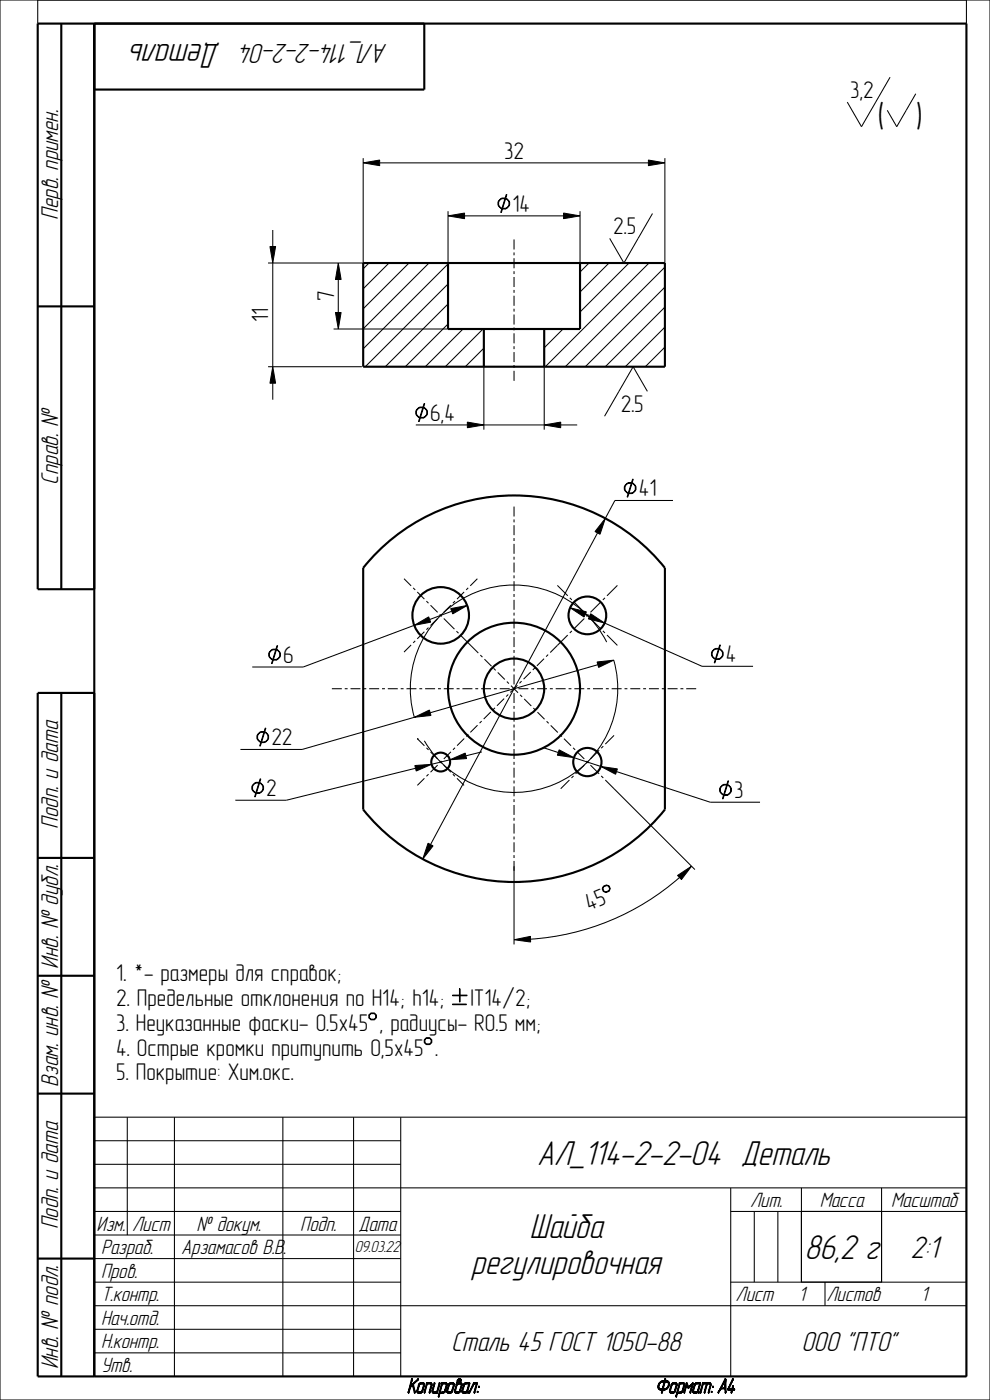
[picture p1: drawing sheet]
<svg xmlns="http://www.w3.org/2000/svg" width="210mm" height="297mm" viewBox="0 0 210 297" stroke-linecap="round" stroke-linejoin="round" font-family="sans-serif">
<g fill="#000">
<path d="M77 34.6l3.5-.6v1.2zM137.5 34l3.5 .6-3.5 .6zM57.3 52.3h1.2l-.6 3.5zM71.8 55.8l.6 3.5h-1.2zM95 45.8l3.5-.6v1.2zM106.2 42.2a1.23 1.23 0 0 1 1.5 .1 1.23 1.23 0 0 1 .3 1.5l-.5 .4-.3 .1v-.1a1.06 1.06 0 0 0 .8-1 1.06 1.06 0 0 0-.8-1h-.7a1.06 1.06 0 0 0-.8 1 1.06 1.06 0 0 0 .8 1v.1a1.18 1.18 0 0 1-.9-1 1.18 1.18 0 0 1 .6-1.1zM106.5 44.2h.7v.1h-.7zM107.4 41.3h.1l-1.1 3.8h-.2zM119.5 45.2l3.5 .6-3.5 .6zM57.9 77.8l.6 3.5h-1.2zM71.2 66.3h1.2l-.6 3.5zM88.8 86.5a1.23 1.23 0 0 1 1.5 .1 1.23 1.23 0 0 1 .2 1.5l-.4 .4-.3 .2v-.2a1.06 1.06 0 0 0 .8-1 1.06 1.06 0 0 0-.8-1h-.7a1.06 1.06 0 0 0-.8 1 1.06 1.06 0 0 0 .8 1v.2a1.18 1.18 0 0 1-.9-1 1.18 1.18 0 0 1 .6-1.2z"/>
<path d="M89.1 88.5h.7v.2h-.7zM89.9 85.6h.2l-1.2 3.8h-.1zM99.1 89.5l3.5 .6-3.5 .6zM115.4 90.1l3.5-.6v1.2zM128.4 110l-1.1 3.3-1.1-.5zM132.6 103a1.24 1.24 0 0 1 1.6-.5 1.24 1.24 0 0 1 .6 1.6l-.5 .5-.3 .1v-.1a1.06 1.06 0 0 0 .8-1 1.06 1.06 0 0 0-.8-1.1h-.7a1.06 1.06 0 0 0-.8 1.1 1.06 1.06 0 0 0 .8 1v.1a1.21 1.21 0 0 1-.7-1.7zM133.3 104.6h.7v.1h-.7zM134.2 101.7h.1l-1.1 3.7h-.2zM57.2 138.3a1.24 1.24 0 0 1 1.6-.5 1.24 1.24 0 0 1 .5 1.7l-.4 .4-.3 .1v-.1a1.06 1.06 0 0 0 .8-1 1.06 1.06 0 0 0-.8-1h-.7a1.06 1.06 0 0 0-.8 1 1.06 1.06 0 0 0 .8 1v.1a1.21 1.21 0 0 1-.7-1.7zM57.9 139.9h.7v.1h-.7zM58.8 137h.1l-1.2 3.8h-.1zM87.9 132.7l3-1.8 .5 1.1z"/>
<path d="M95.6 129.1l3.5-.7-3.1 1.8zM120.9 128.9l3.5 .9-.5 1.1zM125.3 130.2l3 2-3.5-.9zM151.1 138.1a1.24 1.24 0 0 1 1.6-.4 1.24 1.24 0 0 1 .6 1.6l-.5 .4-.3 .2v-.2a1.06 1.06 0 0 0 .8-1 1.06 1.06 0 0 0-.8-1h-.7a1.06 1.06 0 0 0-.8 1 1.06 1.06 0 0 0 .8 1v.2a1.21 1.21 0 0 1-.7-1.8zM151.8 139.7h.7v.2h-.7zM152.7 136.8h.1l-1.2 3.8h-.1zM54.6 155.8a1.24 1.24 0 0 1 1.7-.5 1.24 1.24 0 0 1 .5 1.7l-.4 .4-.3 .1v-.1a1.06 1.06 0 0 0 .8-1 1.06 1.06 0 0 0-.8-1.1h-.7a1.06 1.06 0 0 0-.8 1.1 1.06 1.06 0 0 0 .8 1v.1a1.21 1.21 0 0 1-.8-1.7zM55.4 157.4h.7v.1h-.7zM56.3 154.5h.1l-1.2 3.8h-.1zM87.9 152.2l3.2-1.6 .3 1.2zM126.7 140.4l3.5-.4-3.2 1.6zM53.6 166.6a1.24 1.24 0 0 1 1.6-.5 1.24 1.24 0 0 1 .6 1.6l-.5 .5-.3 .1v-.1a1.06 1.06 0 0 0 .8-1.1 1.06 1.06 0 0 0-.8-1h-.7a1.06 1.06 0 0 0-.8 1 1.06 1.06 0 0 0 .8 1.1v.1a1.21 1.21 0 0 1-.7-1.7z"/>
<path d="M54.3 168.2h.7v.1h-.7zM55.2 165.2h.1l-1.1 3.8h-.2zM88 162.4l3.5-.3-3.2 1.5zM95.4 161.2l3.3-1.4 .3 1.1zM118.6 159.1l3.1 1.6-3.5-.5zM127.4 162.6l3.6 .5-.4 1.2zM153.2 166.5a1.23 1.23 0 0 1 1.5 .2 1.23 1.23 0 0 1 .3 1.4l-.4 .5-.3 .1v-.1a1.06 1.06 0 0 0 .7-1 1.06 1.06 0 0 0-.7-1.1h-.8a1.06 1.06 0 0 0-.7 1.1 1.06 1.06 0 0 0 .7 1v.1a1.18 1.18 0 0 1-.9-1 1.18 1.18 0 0 1 .6-1.2zM153.5 168.6h.8v.1h-.8zM154.4 165.7h.2l-1.2 3.8h-.2zM90.8 178.9l1.1 .5-2.2 2.8zM109 199.4l3.5-.8 .1 1.2zM128 188l.7-.3 .5 .3 .3 .5-.3 .6-.7 .3-.5-.3 .5 .1 .7-.3 .1-.3-.2-.6-.4-.1-.7 .2-.3 .5z"/>
<path d="M127.7 188.6l.2-.1 .2 .6h-.1zM143.7 185.7l3-1.9-2.2 2.8zM78.7 214.9h.7l.4 .4v.6l-.4 .5h-.7l-.5-.5 .5 .3h.7l.3-.3v-.6l-.3-.3h-.7l-.5 .3zM78.2 215.3h.2v.6h-.2zM90.4 220.1h.8l.4 .5v.6l-.4 .4h-.8l-.4-.4 .4 .3h.8l.2-.3v-.6l-.2-.3h-.8l-.4 .3zM90 220.6h.1v.6h-.1zM139.5 294.1l.3-.1v.1zM139.5 294.2l.3-.1v.2zM139.5 294.4h.3zM139.6 294l.2-.2v.2zM139.6 294.5h.3zM139.6 293.8l.3-.1z"/>
<path d="M139.6 294.6h.4zM139.7 293.6l.3-.1zM139.7 294.6h.4zM139.8 293.5l.2-.1zM139.5 294.1h.3zM139.5 294.2l.3 .1-.3 .1zM139.6 294h.2l-.3 .1zM139.6 294.5l.2-.1 .1 .1zM139.5 294.4h.3l-.2 .1zM139.6 293.8h.2l-.2 .2zM139.9 293.3h.4zM139.6 293.8l.3-.2z"/>
<path d="M139.7 293.6h.2l-.3 .2zM139.9 294.8h1.3zM139.8 293.5h.2l-.3 .1zM140 293.2h.5zM139.8 293.5l.3-.2zM139.9 293.3h.2l-.3 .2zM139.8 294.7h.5zM140.2 293.1h1.6zM140.1 294.9l.9-.1zM139.8 294.7h.7zM140.6 294.9l-.1 .5h-.2zM140.3 295.5l.2-.1z"/>
<path d="M140.3 295.5h.2zM140.4 293h1.3zM139.9 293.3l.5-.1zM140.2 294.9l.8-.1zM141.1 293.2l-.4 1.5h-.2zM139.8 294.7h.9zM140.5 292.9h1zM140.3 295.4h.2zM140.5 293.2l1.3-.1zM140.4 294.9l.6-.1zM140.4 294.9h.2l-.3 .5zM139.8 294.7h1.1z"/>
<path d="M140.6 293.2l1.2-.1zM140.6 294.9l.4-.1zM140.8 294.9l.2-.1zM141.2 292.6l-.1 .3h-.2zM140.5 292.9h.6zM140.5 292.9h.4zM140.9 294.7l.6-.1zM141 292.6h.2zM141 292.5h.2zM140.8 293.2l1-.1zM140.8 293.2h.3l-.6 1.5zM140.5 292.9h.8z"/>
<path d="M140.1 294.9l1-.1zM139.9 294.8h1.2zM141.2 294.6l.5-.1zM141 292.6h.2l-.3 .3zM141.1 293.2l.7-.1zM139.8 294.7h1.6zM139.9 294.8l1.5-.1zM141.3 293.2l.5-.1zM141.4 293.2l.4-.1 .1 .1zM141.5 294.4l.3-.1-.4 .2zM141.4 294.5l.4-.2zM140.4 293l1.1-.1z"/>
<path d="M141 294.6h.5zM141.6 294.3l.3-.1-.1 .1zM141.5 293.2h.4zM141.6 293.3h.4zM140.2 293.1l1.5-.1zM141.7 294.1l.2-.1v.2zM141.3 294.5h.4zM141.7 293.3l.3 .1zM141.7 294l.3-.2-.1 .2zM141.8 293.4l.2 .1zM141.8 293.8l.2-.1zM140 293.2l1.8-.1z"/>
<path d="M140 293.2l.2-.1h1.6zM141.8 293.6l.2-.1v.1zM141.8 293.7l.2-.1zM141.6 294.3h.2l-.3 .1zM141.7 294.1l.2 .1-.3 .1zM141.4 293.2h.5zM141.7 294h.2l-.2 .1zM141.8 293.8h.2l-.3 .2zM142.6 293.8l-.4 1.3h-.2zM142 295.2h.3zM142 295.3h.4zM141.8 293.4l.2 .1-.2 .1z"/>
<path d="M141.8 293.6h.2l-.2 .1zM141.8 293.7h.2l-.2 .1zM142 295.4l1.2-.1zM142.1 295.5l1-.1zM142.2 295.5h.8zM142 295.2l.2-.1zM142 295.1h.2l-.2 .1zM142 295.3h.3zM142.3 293.8l.3-.1zM142.3 295.5h.6zM142.3 293.7l.4-.1zM142.4 293.6h.3z"/>
<path d="M142 295.4l.8-.1zM142.5 293.5l1-.1zM142.5 293.5h1.1zM142.3 293.8h.3l-.6 1.3zM142.3 293.7h.3zM142.7 293.4h.8zM142.8 295.5h.1zM142.5 293.6l1.1-.1zM142.4 293.6h.4zM142.8 295.3l.4-.1zM142.7 293.4h.6zM142.7 293.4h.2z"/>
<path d="M142.2 295.5h.7zM143 295.2h.3zM142.1 295.5h.9zM143.1 295.2l.2-.1zM143.6 293.8l-.3 1.3h-.2zM142 295.4h1.1zM142.8 293.6l.8-.1zM143.2 293.6h.4zM142.9 295.3l.3-.1zM142.7 293.4h.7zM143.1 295.1h.2zM143.7 295.5l-.2 .8h-.1z"/>
<path d="M143.4 296.3h.1zM143.3 293.6h.3zM143.4 293.6h.2zM143.4 293.7h.2zM143.4 293.8l.2-.1zM142.6 293.4h.9zM143.4 293.6l.2 .1zM143.4 293.8h.2l-.5 1.3zM143.8 295.3h.6l-.7 .2zM143.8 295.3l-.4 1zM144 293.5h1.2zM144 293.5h1.2l-1 .1z"/>
<path d="M144.1 293.4h1zM144.1 293.4h.8zM144.2 293.6l-.4 1.7-.4 1zM144 293.5l.2 .1-.8 2.7zM143.7 295.5h.9zM144.4 295.5h.2zM143.7 295.5l.8-.2zM144.5 295.3l.4-.1zM143.7 295.5l1.1-.2zM144.6 295.2h.3zM144.7 295.2l.2-.1zM145.3 293.8l-.4 1.3h-.2z"/>
<path d="M143.7 295.5l1-.1zM144.2 293.6l1-.1zM144.9 293.6h.4zM144.7 295.2h.2zM144.1 293.4h.9zM144.7 295.1h.2zM145 293.6h.3zM145 293.7h.3zM145 293.8l.3-.1zM145.7 293.8l-.4 1.6h-.2zM145.1 295.4h.2zM145.1 295.5h.2z"/>
<path d="M145.1 295.5h.1zM145 293.6l.3 .1zM145 293.8h.3l-.6 1.3zM145.1 295.4l.2 .1zM145.6 293.4h.1zM145.5 293.5l.2-.1v.4zM145.7 293.4l.4 .8-.4-.4zM145.5 293.5l.2 .3-.6 1.6zM146.1 294.2l.6-.4-.8 .7zM145.9 294.5l.8-.7-.6 .7zM146 294.5h.1zM145.7 293.8l.4 .4-.2 .3z"/>
<path d="M145.9 294.5h.2zM147.1 293.5l-.8 1.9 .4-1.6zM147.1 293.5l-.5 1.9h-.3zM146.3 295.5l.3-.1zM146.4 295.5h.1zM146.3 295.5h.2zM146.3 295.4h.3zM146.9 293.4h.1zM147.5 293.8l-.4 1.3h-.2zM146.9 295.2h.3zM146.9 295.3h.4zM146.1 294.2l1-.8z"/>
<path d="M146.9 293.4h.1l-.9 .8zM146.1 294.2l1-.7zM147 295.5l.9-.1zM147.1 295.5l.8-.1zM146.9 295.2l.2-.1zM146.9 295.1h.2l-.2 .1zM146.9 295.3h.3zM147.2 293.8l.3-.1zM147.2 295.5h.7zM147.2 293.7l.4-.1zM147.3 293.6h.3zM146.9 295.4l.8-.1z"/>
<path d="M147.4 293.6l1.2-.1zM147.2 293.8h.3l-.6 1.3zM147.2 293.7h.3zM147.5 293.4h1.1zM147.6 293.4h1zM147.7 295.5h.2zM147.3 293.6h.4zM147.7 295.3h.6zM146.9 295.4l1.4-.1zM147.6 293.4h.9zM147.6 293.4h.2zM147.8 295.3l.4-.1z"/>
<path d="M147.8 295.3h.4zM147.1 295.5h.8zM148 295.2h.2zM148.3 293.6l.3-.1-.6 1.6zM148.6 293.5l-.4 1.6h-.2zM146.9 295.4h1.4zM148 295.4h.3zM147 295.5l1-.1zM146.9 295.4h1.1zM148.1 295.4h.2zM148.1 295.5l.2-.1zM148.1 295.5h.2z"/>
<path d="M148 295.2l.2-.1zM148 295.1h.2zM147.9 295.2h.3zM148.2 295.5h.1zM147.7 295.3h.5zM147.7 293.6l.9-.1zM149.2 293.6l-.5 1.8h-.2zM148.5 295.4h.2zM148.5 295.5h.2zM147.4 293.5l1.2-.1zM148.5 295.4l.2 .1zM149 293.5h1.8z"/>
<path d="M149 293.5h1.8l-1.6 .1zM149 293.4h1.7zM149 293.4h1.5zM149 293.5l.2 .1-.7 1.8zM150 293.6l-.4 1.8h-.2zM149.4 295.5l.2-.1zM149.4 295.5h.2zM149.4 295.5h.1zM149.4 295.4h.2zM149.2 293.6l1.6-.1zM149.8 293.6l1-.1zM149.8 293.6h.2l-.6 1.8z"/>
<path d="M150.2 295.5l.2-.1zM150.8 293.8l-.4 1.6h-.2zM150.2 295.5h.2zM150.3 295.5h.1zM150.2 295.4h.2zM150 293.6l.8-.1zM150.5 293.6h.3zM149 293.4h1.6zM150.6 293.6l.3 .1zM150.6 293.7h.3zM150.6 293.8l.3-.1zM150.6 293.8h.2l-.6 1.6z"/>
<path d="M150.8 295.3h.3zM150.9 295.2h.2zM150.9 295.3l.2-.1zM150.9 295.4l.1-.1zM150.9 295.2h.1zM150.9 295.4h.1zM150.8 295.3h.2zM150.9 295.3h.2zM151.1 294.2l.2-.1zM151.1 294.2h.2zM151.1 294.3l.2-.1zM151.2 294.1h.1z"/>
<path d="M151.2 294.3h.1zM151.1 294.3h.2zM152.9 294.7l-.6 .7zM152.9 294.7l-.4 .7h-.2zM152.3 295.5l.2-.1zM152.3 295.5h.2zM152.3 295.4h.2zM153 294.4h.8l-.9 .3zM153 294.4l-.7 1zM153.7 292.6h.3zM153.7 293l-.7 1.4-.7 1zM154 292.6l-.2 1.8-.1-1.4z"/>
<path d="M153.8 292.5h.2zM152.9 294.7l.9-.3v.3zM153.8 295.4h.2zM153.8 295.5h.2zM153.8 292.5h.1zM153.9 295.5h.1zM154 292.6l-1.7 2.8zM153.7 292.6h.3l-1.7 2.8zM153.8 295.4l.2 .1zM153.8 294.7l.2 .7h-.2zM154.4 294.7h1.4zM154.3 294.8h1.6z"/>
<path d="M154.4 294.8h1.4zM154.4 294.9l1.4-.1zM154.4 294.7h.8zM155.4 294.9l-.1 .5h-.2zM155.1 295.5l.2-.1zM155.1 295.5h.2zM155.1 295.5h.1zM155.6 294.1l-.1 .6h-.3zM154.4 294.7h1.1zM155.1 295.4h.2zM155.3 292.6h.2zM155.4 292.5h.1z"/>
<path d="M155.4 294.1h.2zM155.4 294.1l.2-.1zM155.2 294.9l.6-.1zM155.2 294.9h.2l-.3 .5zM155.4 294h.2zM155.4 292.5l.1 .1zM155.5 292.6l-.9 2.1h-.2zM155.5 292.6l-1.1 2.1zM155.3 292.6h.2l-1.1 2.1zM155.4 294.1h.2l-.4 .6zM155.4 294.9l.4-.1zM154.3 294.8h1.5z"/>
</g>
<g fill="none" stroke="#000" stroke-width=".21">
<path d="M77 34.6l3.5-.6v1.2zM137.5 34l3.5 .6-3.5 .6zM57.3 52.3h1.2l-.6 3.5zM71.8 55.8l.6 3.5h-1.2zM95 45.8l3.5-.6v1.2zM106.2 42.2a1.23 1.23 0 0 1 1.5 .1 1.23 1.23 0 0 1 .3 1.5l-.5 .4-.3 .1v-.1a1.06 1.06 0 0 0 .8-1 1.06 1.06 0 0 0-.8-1h-.7a1.06 1.06 0 0 0-.8 1 1.06 1.06 0 0 0 .8 1v.1a1.18 1.18 0 0 1-.9-1 1.18 1.18 0 0 1 .6-1.1zM106.5 44.2h.7v.1h-.7zM107.4 41.3h.1l-1.1 3.8h-.2zM119.5 45.2l3.5 .6-3.5 .6zM57.9 77.8l.6 3.5h-1.2zM71.2 66.3h1.2l-.6 3.5zM88.8 86.5a1.23 1.23 0 0 1 1.5 .1 1.23 1.23 0 0 1 .2 1.5l-.4 .4-.3 .2v-.2a1.06 1.06 0 0 0 .8-1 1.06 1.06 0 0 0-.8-1h-.7a1.06 1.06 0 0 0-.8 1 1.06 1.06 0 0 0 .8 1v.2a1.18 1.18 0 0 1-.9-1 1.18 1.18 0 0 1 .6-1.2z"/>
<path d="M89.1 88.5h.7v.2h-.7zM89.9 85.6h.2l-1.2 3.8h-.1zM99.1 89.5l3.5 .6-3.5 .6zM115.4 90.1l3.5-.6v1.2zM128.4 110l-1.1 3.3-1.1-.5zM132.6 103a1.24 1.24 0 0 1 1.6-.5 1.24 1.24 0 0 1 .6 1.6l-.5 .5-.3 .1v-.1a1.06 1.06 0 0 0 .8-1 1.06 1.06 0 0 0-.8-1.1h-.7a1.06 1.06 0 0 0-.8 1.1 1.06 1.06 0 0 0 .8 1v.1a1.21 1.21 0 0 1-.7-1.7zM133.3 104.6h.7v.1h-.7zM134.2 101.7h.1l-1.1 3.7h-.2zM57.2 138.3a1.24 1.24 0 0 1 1.6-.5 1.24 1.24 0 0 1 .5 1.7l-.4 .4-.3 .1v-.1a1.06 1.06 0 0 0 .8-1 1.06 1.06 0 0 0-.8-1h-.7a1.06 1.06 0 0 0-.8 1 1.06 1.06 0 0 0 .8 1v.1a1.21 1.21 0 0 1-.7-1.7zM57.9 139.9h.7v.1h-.7zM58.8 137h.1l-1.2 3.8h-.1zM87.9 132.7l3-1.8 .5 1.1z"/>
<path d="M95.6 129.1l3.5-.7-3.1 1.8zM120.9 128.9l3.5 .9-.5 1.1zM125.3 130.2l3 2-3.5-.9zM151.1 138.1a1.24 1.24 0 0 1 1.6-.4 1.24 1.24 0 0 1 .6 1.6l-.5 .4-.3 .2v-.2a1.06 1.06 0 0 0 .8-1 1.06 1.06 0 0 0-.8-1h-.7a1.06 1.06 0 0 0-.8 1 1.06 1.06 0 0 0 .8 1v.2a1.21 1.21 0 0 1-.7-1.8zM151.8 139.7h.7v.2h-.7zM152.7 136.8h.1l-1.2 3.8h-.1zM54.6 155.8a1.24 1.24 0 0 1 1.7-.5 1.24 1.24 0 0 1 .5 1.7l-.4 .4-.3 .1v-.1a1.06 1.06 0 0 0 .8-1 1.06 1.06 0 0 0-.8-1.1h-.7a1.06 1.06 0 0 0-.8 1.1 1.06 1.06 0 0 0 .8 1v.1a1.21 1.21 0 0 1-.8-1.7zM55.4 157.4h.7v.1h-.7zM56.3 154.5h.1l-1.2 3.8h-.1zM87.9 152.2l3.2-1.6 .3 1.2zM118.6 159.1l3.1 1.6-3.5-.5zM126.7 140.4l3.5-.4-3.2 1.6z"/>
<path d="M53.6 166.6a1.24 1.24 0 0 1 1.6-.5 1.24 1.24 0 0 1 .6 1.6l-.5 .5-.3 .1v-.1a1.06 1.06 0 0 0 .8-1.1 1.06 1.06 0 0 0-.8-1h-.7a1.06 1.06 0 0 0-.8 1 1.06 1.06 0 0 0 .8 1.1v.1a1.21 1.21 0 0 1-.7-1.7zM54.3 168.2h.7v.1h-.7zM55.2 165.2h.1l-1.1 3.8h-.2zM88 162.4l3.5-.3-3.2 1.5zM90.8 178.9l1.1 .5-2.2 2.8zM95.4 161.2l3.3-1.4 .3 1.1zM127.4 162.6l3.6 .5-.4 1.2zM153.2 166.5a1.23 1.23 0 0 1 1.5 .2 1.23 1.23 0 0 1 .3 1.4l-.4 .5-.3 .1v-.1a1.06 1.06 0 0 0 .7-1 1.06 1.06 0 0 0-.7-1.1h-.8a1.06 1.06 0 0 0-.7 1.1 1.06 1.06 0 0 0 .7 1v.1a1.18 1.18 0 0 1-.9-1 1.18 1.18 0 0 1 .6-1.2zM153.5 168.6h.8v.1h-.8zM154.4 165.7h.2l-1.2 3.8h-.2zM109 199.4l3.5-.8 .1 1.2zM127.7 188.6l.2-.1 .2 .6h-.1z"/>
<path d="M128 188l.7-.3 .5 .3 .3 .5-.3 .6-.7 .3-.5-.3 .5 .1 .7-.3 .1-.3-.2-.6-.4-.1-.7 .2-.3 .5zM143.7 185.7l3-1.9-2.2 2.8zM78.2 215.3h.2v.6h-.2zM78.7 214.9h.7l.4 .4v.6l-.4 .5h-.7l-.5-.5 .5 .3h.7l.3-.3v-.6l-.3-.3h-.7l-.5 .3zM96 211.1h3.1v.1h-3.1zM96 213h2.9v.1h-2.9zM96 211.2h3.1M96 213.1h2.9M97.5 209.8h.1v2.8h-.1zM97.5 209.8v2.8M90 220.6h.1v.6h-.1zM90.4 220.1h.8l.4 .5v.6l-.4 .4h-.8l-.4-.4 .4 .3h.8l.2-.3v-.6l-.2-.3h-.8l-.4 .3z"/>
<path d="M139.5 294.1l.3-.1v.1zM139.5 294.1h.3zM139.5 294.2l.3-.1v.2zM139.5 294.2l.3 .1-.3 .1zM139.5 294.4h.3zM139.5 294.4h.3l-.2 .1zM139.6 294l.2-.2v.2zM139.6 294h.2l-.3 .1zM139.6 294.5l.2-.1 .1 .1zM139.6 294.5h.3zM139.6 293.8l.3-.2zM139.6 293.8l.3-.1z"/>
<path d="M139.6 293.8h.2l-.2 .2zM139.6 294.6h.4zM139.7 293.6l.3-.1zM139.7 293.6h.2l-.3 .2zM139.7 294.6h.4zM139.8 293.5l.3-.2zM139.8 293.5l.2-.1zM139.8 293.5h.2l-.3 .1zM139.8 294.7h1.1zM139.8 294.7h.9zM139.8 294.7h.7zM139.8 294.7h.5z"/>
<path d="M139.8 294.7h1.6zM139.9 293.3l.5-.1zM139.9 293.3h.4zM139.9 293.3h.2l-.3 .2zM139.9 294.8l1.5-.1zM139.9 294.8h1.3zM139.9 294.8h1.2zM140 293.2l1.8-.1zM140 293.2l.2-.1h1.6zM140 293.2h.5zM140.1 294.9l1-.1zM140.1 294.9l.9-.1z"/>
<path d="M140.2 293.1l1.5-.1zM140.2 293.1h1.6zM140.2 294.9l.8-.1zM140.3 295.4h.2zM140.3 295.5l.2-.1zM140.3 295.5h.2zM140.4 293l1.1-.1zM140.4 293h1.3zM140.4 295.5h.1M140.4 294.9l.6-.1zM140.4 294.9h.2l-.3 .5zM140.5 292.9h.8z"/>
<path d="M140.5 292.9h.6zM140.5 292.9h.4zM140.5 292.9h1zM140.5 293.2l1.3-.1zM140.6 293.2l1.2-.1zM140.6 294.9l.4-.1zM140.6 294.9l-.1 .5h-.2zM140.8 293.2l1-.1zM140.8 293.2h.3l-.6 1.5zM140.8 294.9l.2-.1zM140.9 294.7l.6-.1zM141 292.6h.2z"/>
<path d="M141 292.6h.2l-.3 .3zM141 292.5h.2zM141.1 292.5h.1M141 294.6h.5zM141.1 293.2l.7-.1zM141.1 293.2l-.4 1.5h-.2zM141.2 294.6l.5-.1zM141.2 292.6l-.1 .3h-.2zM141.3 294.5h.4zM141.3 293.2l.5-.1zM141.4 293.2l.4-.1 .1 .1zM141.4 293.2h.5z"/>
<path d="M141.4 294.5l.4-.2zM141.5 294.4l.3-.1-.4 .2zM141.5 293.2h.4zM141.6 294.3l.3-.1-.1 .1zM141.6 294.3h.2l-.3 .1zM141.6 293.3h.4zM141.7 294.1l.2-.1v.2zM141.7 294.1l.2 .1-.3 .1zM141.7 293.3l.3 .1zM141.7 294l.3-.2-.1 .2zM141.7 294h.2l-.2 .1zM141.8 293.4l.2 .1z"/>
<path d="M141.8 293.4l.2 .1-.2 .1zM141.8 293.8l.2-.1zM141.8 293.8h.2l-.3 .2zM141.8 293.6l.2-.1v.1zM141.8 293.6h.2l-.2 .1zM141.8 293.7l.2-.1zM141.8 293.7h.2l-.2 .1zM142 295.2l.2-.1zM142 295.1h.2l-.2 .1zM142 295.2h.3zM142 295.3h.3zM142 295.3h.4z"/>
<path d="M142 295.4l1.2-.1zM142 295.4l.8-.1zM142 295.4h1.1zM142.1 295.5l1-.1zM142.1 295.5h.9zM142.2 295.5h.8zM142.2 295.5h.7zM142.3 295.5h.6zM142.3 293.8l.3-.1zM142.3 293.8h.3l-.6 1.3zM142.3 293.7l.4-.1zM142.3 293.7h.3z"/>
<path d="M142.4 293.6h.4zM142.4 293.6h.3zM142.5 293.6l1.1-.1zM142.5 293.5l1-.1zM142.5 293.5h1.1zM142.6 293.8l-.4 1.3h-.2zM142.6 293.4h.9zM142.7 293.4h.7zM142.7 293.4h.6zM142.7 293.4h.2zM142.7 293.4h.8zM142.8 295.5h.1z"/>
<path d="M142.8 293.6l.8-.1zM142.8 295.3l.4-.1zM142.9 295.3l.3-.1zM143 295.2h.3zM143.1 295.2l.2-.1zM143.1 295.1h.2zM143.2 293.6h.4zM143.3 293.6h.3zM143.4 296.3h.1zM143.4 293.6h.2zM143.4 293.6l.2 .1zM143.4 293.7h.2z"/>
<path d="M143.4 293.8l.2-.1zM143.4 293.8h.2l-.5 1.3zM143.5 296.3h.1M143.6 293.8l-.3 1.3h-.2zM143.7 295.5h.9zM143.7 295.5l1-.1zM143.7 295.5l1.1-.2zM143.7 295.5l.8-.2zM143.7 295.5l-.2 .8h-.1zM143.8 295.3h.6l-.7 .2zM143.8 295.3l-.4 1zM144 293.5h1.2z"/>
<path d="M144 293.5h1.2l-1 .1zM144 293.5l.2 .1-.8 2.7zM144.1 293.4h1zM144.1 293.4h.9zM144.1 293.4h.8zM144.2 293.4h.1M144.2 293.6l1-.1zM144.2 293.6l-.4 1.7-.4 1zM144.4 295.5h.2zM144.5 295.3l.4-.1zM144.6 295.2h.3zM144.7 295.2l.2-.1z"/>
<path d="M144.7 295.2h.2zM144.7 295.1h.2zM144.9 293.6h.4zM145 293.6h.3zM145 293.6l.3 .1zM145 293.7h.3zM145 293.8l.3-.1zM145 293.8h.3l-.6 1.3zM145.1 295.4h.2zM145.1 295.4l.2 .1zM145.1 295.5h.2zM145.1 295.5h.1z"/>
<path d="M145.1 295.5h.1M145.3 293.8l-.4 1.3h-.2zM145.5 293.5l.2-.1v.4zM145.5 293.5l.2 .3-.6 1.6zM145.6 293.4h.1zM145.6 293.4h.1M145.7 293.8l.4 .4-.2 .3zM145.7 293.8l-.4 1.6h-.2zM145.7 293.4l.4 .8-.4-.4zM145.9 294.5l.8-.7-.6 .7zM145.9 294.5h.2zM146 294.5h.1z"/>
<path d="M146.1 294.5h.1M146.1 294.2l1-.7zM146.1 294.2l1-.8zM146.1 294.2l.6-.4-.8 .7zM146.3 295.4h.3zM146.3 295.5l.3-.1zM146.3 295.5h.2zM146.4 295.5h.1zM146.4 295.5h.1M146.9 293.4h.1zM146.9 293.4h.1l-.9 .8zM146.9 295.2l.2-.1z"/>
<path d="M146.9 295.1h.2l-.2 .1zM146.9 295.2h.3zM146.9 295.3h.3zM146.9 295.3h.4zM146.9 293.4h.1M146.9 295.4l1.4-.1zM146.9 295.4l.8-.1zM146.9 295.4h1.4zM146.9 295.4h1.1zM147 295.5l1-.1zM147 295.5l.9-.1zM147.1 293.5l-.8 1.9 .4-1.6z"/>
<path d="M147.1 293.5l-.5 1.9h-.3zM147.1 295.5l.8-.1zM147.1 295.5h.8zM147.2 295.5h.7zM147.2 293.8l.3-.1zM147.2 293.8h.3l-.6 1.3zM147.2 293.7l.4-.1zM147.2 293.7h.3zM147.3 293.6h.4zM147.3 293.6h.3zM147.4 293.6l1.2-.1zM147.4 293.5l1.2-.1z"/>
<path d="M147.5 293.8l-.4 1.3h-.2zM147.5 293.4h1.1zM147.6 293.4h1zM147.6 293.4h.9zM147.6 293.4h.2zM147.7 295.5h.2zM147.7 293.6l.9-.1zM147.7 295.3h.5zM147.7 295.3h.6zM147.8 295.3l.4-.1zM147.8 295.3h.4zM147.9 295.2h.3z"/>
<path d="M148 295.2l.2-.1zM148 295.2h.2zM148 295.1h.2zM148 295.4h.3zM148.1 295.4h.2zM148.1 295.5l.2-.1zM148.1 295.5h.2zM148.2 295.5h.1zM148.2 295.5h.1M148.3 293.6l.3-.1-.6 1.6zM148.5 295.4h.2zM148.5 295.4l.2 .1z"/>
<path d="M148.5 295.5h.2zM148.6 295.5h.1M148.6 293.5l-.4 1.6h-.2zM149 293.5h1.8zM149 293.5h1.8l-1.6 .1zM149 293.5l.2 .1-.7 1.8zM149 293.4h1.7zM149 293.4h1.6zM149 293.4h1.5zM149.1 293.4h.1M149.2 293.6l1.6-.1zM149.2 293.6l-.5 1.8h-.2z"/>
<path d="M149.4 295.4h.2zM149.4 295.5l.2-.1zM149.4 295.5h.2zM149.4 295.5h.1zM149.4 295.5h.1M149.8 293.6l1-.1zM149.8 293.6h.2l-.6 1.8zM150 293.6l.8-.1zM150 293.6l-.4 1.8h-.2zM150.2 295.5l.2-.1zM150.2 295.5h.2zM150.2 295.4h.2z"/>
<path d="M150.3 295.5h.1zM150.3 295.5h.1M150.5 293.6h.3zM150.6 293.6l.3 .1zM150.6 293.7h.3zM150.6 293.8l.3-.1zM150.6 293.8h.2l-.6 1.6zM150.8 293.8l-.4 1.6h-.2zM150.8 295.3h.3zM150.8 295.3h.2zM150.9 295.2h.2zM150.9 295.3l.2-.1z"/>
<path d="M150.9 295.3h.2zM150.9 295.4l.1-.1zM150.9 295.4h.1zM150.9 295.2h.1zM151 295.2h.1M150.9 295.4h.1M151.1 294.2l.2-.1zM151.1 294.2h.2zM151.1 294.3l.2-.1zM151.1 294.3h.2zM151.2 294.1h.1zM151.3 294.1h.1"/>
<path d="M151.2 294.3h.1zM151.2 294.3h.1M152.3 295.4h.2zM152.3 295.5l.2-.1zM152.3 295.4h.1M152.3 295.5h.2zM152.4 295.5h.1M152.9 294.7l.9-.3v.3zM152.9 294.7l-.6 .7zM152.9 294.7l-.4 .7h-.2zM153 294.4h.8l-.9 .3zM153 294.4l-.7 1z"/>
<path d="M153.7 292.6h.3zM153.7 293l-.7 1.4-.7 1zM153.7 292.6h.3l-1.7 2.8zM153.8 292.5h.2zM153.8 295.4h.2zM153.8 294.7l.2 .7h-.2zM153.8 295.4l.2 .1zM153.8 292.5h.1zM153.9 292.5h.1M153.8 295.5h.2zM153.9 295.5h.1zM153.9 292.6v2.1"/>
<path d="M153.9 295.5h.1M154 292.6l-1.7 2.8zM154 292.6l-.2 1.8-.1-1.4zM154 292.6l-.2 2.1zM154 292.6v2.8l-.2-.7zM154.3 294.8h1.6zM154.3 294.8h1.5zM154.4 294.7h1.4zM154.4 294.7h1.1zM154.4 294.7h.8zM154.4 294.8h1.4zM154.4 294.9l1.4-.1z"/>
<path d="M155.1 295.4h.2zM155.1 295.5l.2-.1zM155.1 295.5h.2zM155.1 295.5h.1zM155.1 295.5h.1M155.2 294.9l.6-.1zM155.2 294.9h.2l-.3 .5zM155.3 292.6h.2zM155.3 292.6h.2l-1.1 2.1zM155.4 292.5h.1zM155.4 292.5l.1 .1zM155.4 294.1h.2z"/>
<path d="M155.4 294.1h.2l-.4 .6zM155.4 294.1l.2-.1zM155.4 294.9l.4-.1zM155.4 294.9l-.1 .5h-.2zM155.4 294h.2zM155.5 294h.1M155.5 292.6l-.9 2.1h-.2zM155.5 292.6l-1.1 2.1zM155.6 294.1l-.1 .6h-.3zM155.7 294.9h.1"/>
</g>
<path d="M153.9 292.6v2.8" fill="none" stroke="#000" stroke-width=".23"/>
<g fill="none" stroke="#000" stroke-width=".45">
<path d="M13 5v120M20 5v287M90 5v14h-70M95 55.8v14h28v-14M8 65h12M102.6 69.8v8h-25.6v-22h64v22h-25.6v-8M79.6 117.5a41 41 0 0 1 61.4 3v51.2a41 41 0 0 1-64 0v-51.2zM20 125h-12v-120h197v287h-197v-145h12M13 147v145M8 182h12M8 207h12M8 232h12"/>
<path d="M8 267h12"/>
<circle cx="93.5" cy="130.6" r="6"/>
<circle cx="124.6" cy="130.6" r="4"/>
<circle cx="109" cy="146.1" r="14"/>
<circle cx="109" cy="146.1" r="6.4"/>
<circle cx="93.5" cy="161.7" r="2"/>
<circle cx="124.6" cy="161.7" r="3"/>
</g>
<g fill="none" stroke="#000" stroke-width=".22">
<path d="M8 0v5h197v-5M0 0h210v297h-210zM188.8 16.4l-6.1 10.5-3-5.2M194.3 19.9l-4.1 7-2-3.5M77 33.6v22.2h-20.1M80.5 34.6h57M141 33.6v22.2M57.9 48.8v3.5M57.9 55.8v22M71.8 59.3v7M78.3 55.8l-1.3 1.2M82.5 55.8l-5.5 5.5"/>
<path d="M86.8 55.8l-9.8 9.7M91 55.8l-14 14M95 56l-18 18M95 44.8v11M98.5 45.8h21M123 44.8v10.9M124.9 55.8l-1.9 1.9M129.2 55.8l-6.2 6.1M133.4 55.8l-10.4 10.4M137.7 55.8l-22 22M138.4 45.3l-6.1 10.5-3-5.2M141 56.7l-21.1 21.1"/>
<path d="M56.9 77.8h19.9M70.8 69.8h24.2M95 60.2l-17.5 17.6M95 64.5l-13.3 13.3M95 68.7l-9 9.1M98.2 69.8l-8 8M102.5 69.8l-8 8M102.6 77.8v13.3M102.6 73.9l-3.9 3.9M115.4 77.8v13.3M119.4 69.8l-4 4M141 60.9l-16.8 16.9"/>
<path d="M141 65.2l-12.6 12.6M141 69.4l-8.4 8.4M141 73.6l-4.1 4.2M57.9 81.3v3.5M88.2 90.1h10.9M102.6 90.1h12.8M118.9 90.1h3.5M137.3 83l-3-5.2-6.1 10.5M126.7 113.1l-35.4 66.1M142.8 106.2h-12.4l-2 3.8M85.7 138.3h.1M85.7 122.8l1.5 1.5"/>
<path d="M87.2 136.8l-1.5 1.5M87.6 124.7l.5 .4M87.9 132.7l-23.6 8.8h-10.8M88.1 136l-.5 .4M88.5 125.6l1.5 1.5M90 134l-1.5 1.5M90.5 127.5l.4 .5M90.9 133.1l-.4 .5M91.3 128.4l1.5 1.5M92.8 131.2l-1.5 1.5M93.3 130.3l.4 .5M93.7 130.3l-.4 .5"/>
<path d="M94.1 131.2l2.3 2.3M95.6 128.4l-1.5 1.5M95.8 129.7l-4.7 1.7M96.5 127.5l-.4 .5M96.8 133.9l.5 .4M97.7 134.8l3.8 3.7M98.4 125.6l-1.5 1.5M99.3 124.7l-.4 .4M101.3 122.8l-1.5 1.5M101.9 139l.4 .4M102.8 139.8l1.5 1.5M115.4 139.7l-1.5 1.6"/>
<path d="M116.3 138.9l-.5 .4M118.2 124.2l2.2 2.2M120.4 134.7l-3.7 3.7M120.9 126.8l.4 .5M121.3 133.8l-.4 .5M121.7 127.7l2.2 2.2M123.9 131.2l-2.2 2.2M124.1 130.3l1 .5M124.4 130.3l.4 .5M124.8 130.3l-.4 .5M125.2 131.2l2.2 2.2M127.4 127.7l-2.2 2.2"/>
<path d="M127.9 133.8l.4 .5M128.3 132.2l20.6 9.2h10.8M128.3 126.8l-.4 .5M128.7 136.2a22 22 0 0 0-27.7-10.6 22 22 0 0 0-13.1 26.6l-23.8 6.8h-13.1M128.8 134.7l2.2 2.2M131 124.2l-2.2 2.2M88.5 156.7h.1M88.5 156.7l1.5 1.5M90.5 158.6l.4 .5M90.9 159.1h.1M91.3 159.5l1.5 1.5M95.7 159.5l-1.6 1.5"/>
<path d="M96.5 158.6l-.4 .5M98.5 156.7l-1.5 1.5M99.3 155.8l-.4 .4M101.3 153.9l-1.5 1.5M102.2 153l-.5 .4M102.2 159.5l-3.4 .8M104.1 151l-1.5 1.5M104.7 141.8l.4 .4M105 150.2l-.4 .4M105.6 142.6l1.5 1.6M106.9 148.2l-1.5 1.5M107.5 144.6l.5 .4"/>
<path d="M107.8 147.3l-.4 .5M108.4 145.5l1.5 1.5M109.8 145.4l-1.6 1.5M110.3 147.4l.5 .4M110.6 144.5l-.4 .4M111.2 148.3l1.5 1.5M112.6 142.6l-1.5 1.5M113.1 150.2l.5 .4M113.5 141.7l-.5 .4M114 151.1l1.5 1.5M115.1 158.6l3.3 1M115.9 153l.5 .5"/>
<path d="M116.8 153.9l1.5 1.5M118.8 155.8l.4 .5M119.6 156.7l1.5 1.5M121.6 158.6l.4 .5M122.4 159.5l1.5 1.5M126.8 141l-35.5 10.2M127.1 159.2l-1.9 1.8M128 158.3l-.5 .4M130.2 140a22 22 0 0 1-12.5 26.3 22 22 0 0 1-27.7-9.1M130.3 156l-1.9 1.9M88.1 163l-27.4 6.8h-10.8M90 165.1l-1.5 1.5"/>
<path d="M90.9 164.2l-.4 .5M92.8 162.3l-1.5 1.5M93.3 161.4l.4 .5M93.7 161.4l-.4 .5M94.1 162.3l1.5 1.5M95.4 161.2l-3.9 .9M96.1 164.2l.4 .5M96.9 165.1l1.5 1.5M120.8 165.5l-1.9 1.8M121.7 164.6l-.5 .4M121.7 160.7l5.7 1.9M123.9 162.3l-1.8 1.9"/>
<path d="M124.4 161.4l.4 .5M124.8 161.4l-.4 .5M125.2 162.3l1.9 1.9M127.5 164.6l.5 .4M128.4 165.5l19 19M130.8 163.7l19.9 6.5h10.5M109 183.8v16.6M144.1 186.2a53.2 53.2 0 0 1-31.6 13M20 237h185v55h-185zM27 237v25M37 237v55M60 237v55"/>
<path d="M75 237v55M85 237v55M20 242h65M20 247h65M20 252h185M20 257h65M155 257h50M155 252v40M160 257v15M165 257v15M170 252v20M187 252v20"/>
<path d="M20 262h65M20 267h65M20 272h65M20 277h185M155 272h50M175 272v5M20 282h65M20 287h65"/>
</g>
<!-- layer: AXES -->
<path d="M102.6 77.8h12.8" fill="none" stroke="#000" stroke-width=".45"/>
<g fill="none" stroke="#000" stroke-width=".22">
<path d="M109 50.8v2.1M109 53.5v.7M109 54.8v2.1M109 57.5v.6M109 58.8v2.1M109 61.5v.6M109 62.7v2.2M109 65.5v.6M109 66.7v2.2M109 69.5v.6M109 70.7v2.1M109 73.5v.6"/>
<path d="M109 74.7v2.1M109 77.4v.6M109 78.7v2.1M109 107.5v2.1M109 110.2v.6M109 111.4v2.1M109 114.1v.7M109 115.4v2.1M109 118.1v.6M109 119.3v2.1M109 122.1v.6M109 123.3v2.1"/>
<path d="M109 126v.6M109 127.3v2.1M109 130v.6M109 131.2v2.1M109 133.9v.6M109 135.2v2.1M109 137.9v.6M109 139.1v2.1M70.4 146.1h2.1M73.1 146.1h.6M74.4 146.1h2.1M77.1 146.1h.6"/>
<path d="M78.3 146.1h2.1M81 146.1h.7M82.3 146.1h2.1M85 146.1h.6M86.2 146.1h2.1M88.9 146.1h.7M90.2 146.1h2.1M92.9 146.1h.6M94.1 146.1h2.1M96.9 146.1h.6M98.1 146.1h2.1M100.8 146.1h.6"/>
<path d="M102 146.1h2.2M104.8 146.1h.6M106 146.1h2.1M108.7 146.1h.6M109 141.8v.7M109 143.1v2.1M109 145.8v.6M109 147v2.1M109 149.8v.6M109 151v2.1M109 153.7v.6M109 154.9v2.2"/>
<path d="M109 157.7v.6M109 158.9v2.1M110 146.1h2.1M112.7 146.1h.6M113.9 146.1h2.1M116.6 146.1h.7M117.9 146.1h2.1M120.6 146.1h.6M121.8 146.1h2.1M124.6 146.1h.6M125.8 146.1h2.1M128.5 146.1h.6"/>
<path d="M129.7 146.1h2.2M132.5 146.1h.6M133.7 146.1h2.1M136.4 146.1h.6M137.7 146.1h2.1M140.4 146.1h.6M141.6 146.1h2.1M144.3 146.1h.7M145.6 146.1h2.1M109 161.6v.6M109 162.9v2.1M109 165.6v.6"/>
<path d="M109 166.8v2.1M109 169.5v.7M109 170.8v2.1M109 173.5v.6M109 174.7v2.1M109 177.5v.6M109 178.7v2.1M109 181.4v.6M109 182.6v2.1"/>
</g>
<g font-size="7.6">
<text x="46.8" y="9.4" transform="rotate(-180 46.8 9.4)">Деталь</text>
<text x="113.9" y="247.1">АЛ_114-2-2-04 Деталь</text>
<text x="112.3" y="262.6">Шайба</text>
<text x="170.6" y="267.1">86,2 г</text>
<text x="100" y="270.3">регулировочная</text>
</g>
<g font-size="7.5">
<text x="186.2" y="27.1">(</text>
<text x="194.2" y="27.1">)</text>
</g>
<text font-size="6.8" x="193.1" y="266.8">2:1</text>
<g font-size="6.1">
<text x="82.2" y="9.4" transform="rotate(-180 82.2 9.4)">АЛ_114-2-2-04</text>
<text x="95.7" y="286.6">Сталь 45 ГОСТ 1050-88</text>
<text x="170" y="286.6">ООО &quot;ПТО&quot;</text>
</g>
<g font-size="5.3">
<text x="12.3" y="46.6" transform="rotate(-90 12.3 46.6)">Перв. примен.</text>
<text x="12.3" y="102.8" transform="rotate(-90 12.3 102.8)">Справ. №</text>
<text x="12.3" y="175.8" transform="rotate(-90 12.3 175.8)">Подп. и дата</text>
<text x="12.3" y="205.5" transform="rotate(-90 12.3 205.5)">Инв. № дубл.</text>
<text x="12.3" y="230.6" transform="rotate(-90 12.3 230.6)">Взам. инв. №</text>
<text x="12.3" y="260.8" transform="rotate(-90 12.3 260.8)">Подп. и дата</text>
<text x="12.3" y="290.5" transform="rotate(-90 12.3 290.5)">Инв. № подл.</text>
</g>
<g font-size="5.1">
<text x="180.4" y="20.8">3,2</text>
<text x="106.9" y="33.7">32</text>
<text x="108.7" y="44.9">14</text>
<text x="130.1" y="49.7">2.5</text>
<text x="70.9" y="63.9" transform="rotate(-90 70.9 63.9)">7</text>
<text x="57" y="68.3" transform="rotate(-90 57 68.3)">11</text>
<text x="91.3" y="89.3">6,4</text>
<text x="131.7" y="87.4">2.5</text>
<text x="135.5" y="105.3">41</text>
<text x="60.1" y="140.6">6</text>
<text x="154" y="140.5">4</text>
<text x="57.6" y="158.1">22</text>
<text x="56.5" y="168.9">2</text>
<text x="155.7" y="169.3">3</text>
<text x="125" y="193.4" transform="rotate(-23 125 193.4)">45</text>
<text x="24.7" y="208.2">1. *- размеры для справок;</text>
<text x="24.7" y="213.4">2. Предельные отклонения по H14; h14;</text>
<text x="99.8" y="213.4">IT14/2;</text>
<text x="24.7" y="218.7">3. Неуказанные фаски- 0.5х45 , радиусы- R0.5 мм;</text>
<text x="24.7" y="223.9">4. Острые кромки притупить 0,5х45 .</text>
<text x="24.7" y="229.2">5. Покрытие: Хим.окс.</text>
</g>
<g font-size="4.5">
<text x="159.1" y="256.1">Лит.</text>
<text x="173.9" y="256.1">Масса</text>
<text x="189" y="256.1">Масштаб</text>
<text x="20.5" y="261.1">Изм.</text>
<text x="28" y="261.1">Лист</text>
<text x="41.7" y="261.1">№ докум.</text>
<text x="63.7" y="261.1">Подп.</text>
<text x="76" y="261.1">Дата</text>
<text x="21.4" y="266.1">Pазраб.</text>
<text x="38.4" y="266.1">Арзамасов В.В.</text>
<text x="21.4" y="271.1">Пров.</text>
<text x="21.4" y="281.1">Нач.отд.</text>
<text x="21.4" y="276.1">Т.контр.</text>
<text x="156" y="276.1">Лист</text>
<text x="169.4" y="276.1">1</text>
<text x="175.3" y="276.1">Листов</text>
<text x="195.4" y="276.1">1</text>
<text x="21.4" y="286.1">Н.контр.</text>
<text x="21.4" y="291.1">Утв.</text>
</g>
<text font-size="4.4" x="86.5" y="295.5">Копировал:</text>
<text font-size="3.5" x="75.2" y="265.7">09.03.22</text>
</svg>
